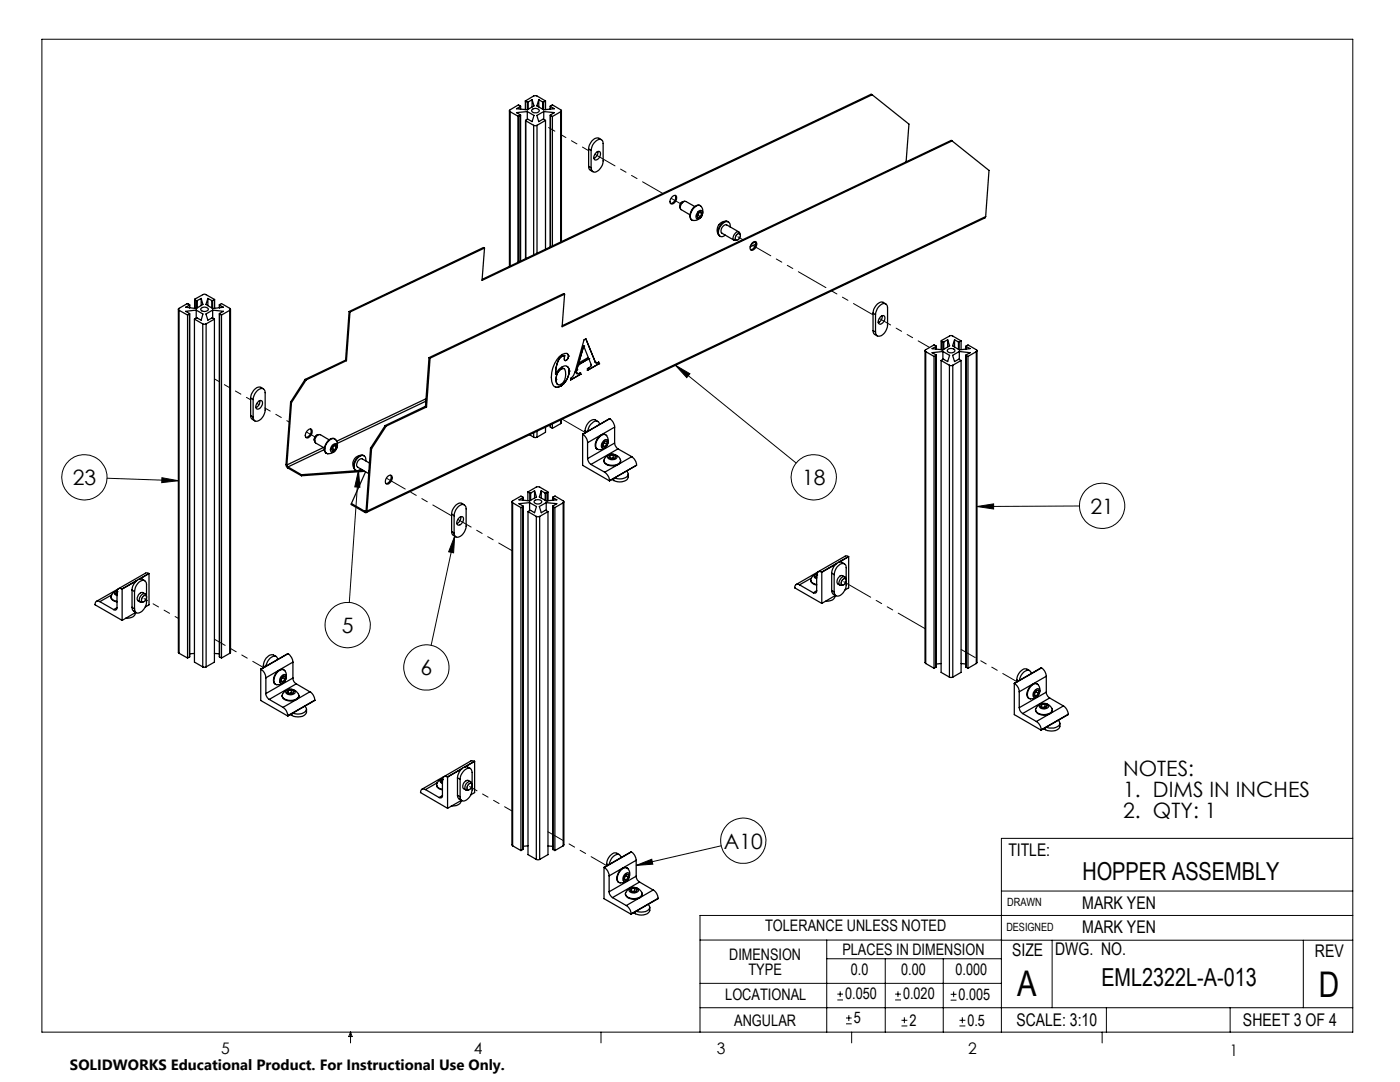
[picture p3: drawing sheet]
<svg xmlns="http://www.w3.org/2000/svg" width="279mm" height="216mm" viewBox="0 0 279 216" stroke-linecap="round" stroke-linejoin="round" font-family="sans-serif">
<g fill="none" stroke="#000" stroke-width=".2">
<path d="M8.4 7.8h261.6v198.2h-261.6zM134.8 72.9l2.9 1.7-.6 .8zM134.8 72.9l24.1 19.5M21.4 95.4l14.2 .5M32.3 95.3l3.3 .6-3.3 .4zM71.5 93.9l.3 3.3h-1zM71.5 93.9l-1.8 26.3M90.7 107l-.2 3.3-1-.2zM90.7 107l-4.7 21.8M195 101.1l3.3-.6v1.1zM215.4 101l-20.4 .1M127 172.7l3.1-1.2 .2 .9z"/>
<path d="M143.9 168.8l-16.9 3.9M199.8 177.8h70.2M270 167.3h-70.2v38.7M139.7 187.6h60.2M139.7 196.2h60.1M165 187.6v18.4M165 191.3h34.8M167.1 199.5h1.1M167.1 198.4h1.1M167.7 197.8v1.1M176.7 191.3v14.7M178.6 199.5h1.2"/>
<path d="M178.6 198.4h1.2M179.2 197.8v1.1M188.2 191.3v14.7M189.7 199.6h1.2M189.7 198.4h1.2M190.3 197.8v1.2M199.8 187.6h70.2M210 187.6v13.5M260.1 187.6v13.5M270 182.7h-130.3v23.3M70 206v2.1M70 206l.3 .8h-.7z"/>
<path d="M119.9 206v2.1M139.7 201.1h130.3M168.8 204.3h1.2M168.8 203.1h1.2M169.4 202.6v1.1M170 206v2.1M179.9 204.7h1.2M179.9 203.6h1.2M180.5 203v1.2M191.5 204.7h1.2M191.5 203.6h1.2M192.1 203v1.2"/>
<path d="M220 206v2.1M220.8 201.1v4.9M245.5 201.1v4.9"/>
<circle cx="16.9" cy="95.3" r="4.5"/>
<circle cx="162.4" cy="95.3" r="4.5"/>
<circle cx="219.9" cy="100.9" r="4.5"/>
<circle cx="69.4" cy="124.7" r="4.5"/>
<circle cx="85.1" cy="133.2" r="4.5"/>
<circle cx="148.3" cy="167.8" r="4.5"/>
</g>
<path d="M134.8 72.9l2.9 1.7-.6 .8zM195 101.1l3.3-.6v1.1zM90.7 107l-.2 3.3-1-.2zM32.3 95.3l3.3 .6-3.3 .4zM71.5 93.9l.3 3.3h-1zM127 172.7l3.1-1.3 .2 1z" fill="#000"/>
<g fill="none" stroke="#000" stroke-width=".25">
<path d="M106.2 19.9l.4 1.2-1.4 .8M106.2 19.9l-.8 .5M106.2 19.9v1.4M107.5 19.9l.8 .5M107.5 19.9l-.4 1.2 1.4 .8 2.1-.2-.7-.5M107.5 19.9v1.4M174.1 18.9l-77.9 37.1 .5-6.5M174.1 18.9l7.3 5.9-.6 7.5M174.1 18.9l-.3-.1-77.6 36.9M101.7 22.1v31.1M101.8 22.3l1.6 .9M101.8 22.3v30.8"/>
<path d="M103.4 23.2h.1M103.4 23.2v29.2M103.5 23.2v29.1M103.9 22.9l-.4 .3M103.9 21.2v.6M103.9 23v29.1M104.8 20.1l2-1 .4 .1 1.7 .9M104.8 20.1l.4 .3M104.8 20.1v1.8M104.9 24.1v27.5M104.9 24.1l1.6 .9M105.2 23.8l-.3 .3"/>
<path d="M105.2 22.3l1.4 .7-.4 1.3-1-.5M105.2 21.9l-2.1-.2 .8-.5-.4-.3-1.8 1v.3l.1 .1M105.2 20.4h.2M105.2 22.3l-2.1 .2 .8 .4M105.2 20.4v1.5M105.2 22.3v1.5M105.4 20.4v1.4M106.2 21.9l.7-.3a.58 .58 0 0 1 .7 .7l-.7 .2a.54 .54 0 0 1-.7-.6zM106.5 25h.7M106.5 25v25.9M107.2 25v25.6M108.3 20.4h.2"/>
<path d="M108.3 20.4v1.4M108.5 20.4v1.5M108.5 22.3l2.1 .2-.7 .5M108.5 22.3l-1.4 .7 .4 1.3 .8-.5 .6 .2M108.5 22.3v1.5M108.9 20.1l-.4 .3M108.9 24l-1.7 1M108.9 20.1v1.8M108.9 24v25.7M109.8 21.2v.6M109.8 23v26.3M109.9 21.2l.3-.3 1.8 1v.3l-.1 .1"/>
<path d="M109.9 23l.3 .2M109.9 21.2v.6M109.9 23v26.2M110.2 23.2v25.9M111.9 22.3l-1.7 .9M111.9 22.3v26M112 22.1v26.1M117.5 33.2l.1 .6 .7 .5M117.5 29.7l.5 .3M117.5 33.2l.5 .3M117.5 29.7v3.5M118 30a2.32 2.32 0 0 1 1.8-2.2 .69 .69 0 0 1 .6 .8v3.5a2.32 2.32 0 0 1-1.8 2.3 .83 .83 0 0 1-.6-.9"/>
<path d="M118 30v3.5M119 30.5a.51 .51 0 0 1 .8-.2 1.18 1.18 0 0 1-1.1 1.6 .94 .94 0 0 1 .3-1.4zM119.3 30.2v.3l-.2 .6-.6 .5M120 27.9a1.35 1.35 0 0 0-2.2 .7l-.3 1.1M134.1 39.4a.55 .55 0 0 1 .9-.2 1.1 1.1 0 0 1-1.1 1.4 .89 .89 0 0 1 .2-1.2zM134.8 39a1.2 1.2 0 0 1-1 1.6M190 28.1l-77.8 37.1 .5-6.5M190 28.1l7.4 5.9-.7 9.2M190 28.1l-.2-.1-77.6 37M38.8 59.8v1.7M38.9 59.8l.3 .2M38.9 59.8v1.7"/>
<path d="M39.2 60h.2M39.2 60v1.5M39.4 60v1.4M40.1 59.5l.4 1.2-1.3 .9-2.2-.3 .8-.4M40.1 59.5l-.7 .5M40.1 59.5v1.5M41.5 59.5l.8 .5M41.5 59.5l-.4 1.2 1.3 .9 2.2-.3-.8-.4M41.5 59.5v1.5M42.3 60h.1M42.3 60v1.4M42.4 60v1.5"/>
<path d="M42.8 59.8l-2.1-1.1-1.8 1.1M42.8 59.8l-.4 .2M42.8 59.8v1.7M96.7 49.5l-26.9 12.8M96.7 49.5l-.2-.1-26.8 12.8M112.7 58.7l-26.9 12.8M112.7 58.7l-.2-.1-26.9 12.8M136.7 40.1a1.02 1.02 0 0 0-.9 1.6M138.4 41.5a1.15 1.15 0 0 1 1.4-.4 1.71 1.71 0 0 1 .2 2.1 1.71 1.71 0 0 1-2 .7 1.78 1.78 0 0 1 .4-2.4zM138.6 41.2l-1.7-1a1.08 1.08 0 0 0-.9 1.6l1.7 1.1M139.1 43.1l.2 .4 .5-.3M139.3 43l-.2 .1"/>
<path d="M139.3 43l.5 .2M139.5 42.1l.2-.1 .4 .1a1.08 1.08 0 0 1-1.1 1.5 1.33 1.33 0 0 1 .5-1.5zM139.6 42.3l-.3 .7M139.6 42.3l.5 .3M139.8 41a1.49 1.49 0 0 0-1.9 1.2 1.21 1.21 0 0 0 .2 1.7M140.1 42.6l-.3 .6M140.1 42.6l-.3-.4-.5 .2-.2 .7M143.4 46.9l.3 .3M145 44.1a1.78 1.78 0 0 0-1.6 .9 1.78 1.78 0 0 0 0 1.9M145.4 44.3a1.55 1.55 0 0 0-2 1.3 1.33 1.33 0 0 0 0 1.3M145.7 45.3a.8 .8 0 0 0-.4-1.1 .8 .8 0 0 0-1 .4 1.82 1.82 0 0 0-.6 2.6 .95 .95 0 0 0 1-.3M147 46.9l.6-.3a.78 .78 0 0 1 0 .9 .78 .78 0 0 1-.8 .3v-.4z"/>
<path d="M147.5 46.3l-2.5-1.4a1.1 1.1 0 0 0-.9 1.6l2.4 1.4M147.7 46.8l-.1-.4a.78 .78 0 0 0-1.2 .7 .6 .6 0 0 0 .1 .8h.5M150.2 48.4l.5-.2a.93 .93 0 0 1-.2 1.6l-.5 .2a.82 .82 0 0 1 0-1.4zM150.7 48.2a1.21 1.21 0 0 1-.9 1.6M150.8 48.3l-.8 .3M150.8 48.7l-1.1 .5M196.7 43.2l-.1 .3-123.5 58.8M196.7 43.2l-123.5 58.8M35.6 61.7v68.5l.1 .2M35.7 61.9l1.7 1M35.7 61.9v68.5M37.4 62.9v68.4"/>
<path d="M37.8 60.9l-.4-.3-1.8 1 .1 .3M37.8 62.7l-.4 .2M37.8 60.9v.5M37.8 62.7v68.4M37.9 62.6l-.1 68.5M37.9 60.8v.6M38.8 63.7v68.4l1.7 1M38.8 63.7l1.7 .9M39.2 61.9l-2.2 .2 .8 .6M39.2 61.9l1.3 .8-.4 1.2-.8-.5-.5 .3M39.2 61.9v1.6M40.3 61.4l.8-.1 .5 .4a.89 .89 0 0 1-1.6 0z"/>
<path d="M40.5 64.6h.6M40.5 64.6v68.5M41.1 64.6v68.5M42.4 61.9l2.2 .2-.8 .6M42.4 61.9l-1.3 .8 .4 1.2 .9-.4M42.4 63.5l.4 .2M42.4 61.9v1.6M42.8 63.7l-1.7 .9M42.8 63.7v68.4l-1.7 1M43.8 62.6v68.5M43.8 60.8v.6M43.8 60.9v-.1l.4-.2 1.8 1-.1 .3"/>
<path d="M43.8 62.7l.4 .2M43.8 60.9v.5M43.8 62.7v68.4M44.2 62.9v68.4M45.9 61.9l-1.7 1M45.9 61.9v68.5M46 61.7v68.5l-.1 .2M50 79.4l.5 .3M50 79.4v3.5M50.5 79.7a2.32 2.32 0 0 1 1.8-2.2 .76 .76 0 0 1 .6 .9v3.4a2.32 2.32 0 0 1-1.8 2.3 .76 .76 0 0 1-.6-.9M50.5 79.7v3.5M51.9 79.9l-.3 .9-.6 .5"/>
<path d="M52.6 77.6a1.34 1.34 0 0 0-2.2 .7l-.4 1.1M60.9 75.7l.2 .1M60.9 75.7l-2.9 4.5M61.1 75.8l-2.9 4.5M69 71.9l.1 .1M69 71.9l-8.1 3.8M69.1 72l-8 3.8M69.7 62.2l.1 .1M69.7 62.2l-.7 9.7M69.8 62.3l-.7 9.7M85.1 79.6l-17.9 8.5M85.6 71.4l.2 .1"/>
<path d="M85.6 71.4l-.7 9.7M85.8 71.5l-.7 9.7M110.9 74.3v.4M110.9 74.3h.1M110.9 74.7h.1M110.9 75.7l.1 .6 .4 .4M110.9 75.7h.1M111.9 77l-.5 .3-.5-.1M111.9 77h.1M112 73.6a2.32 2.32 0 0 0-1.1 2.1M112 73.6a.53 .53 0 0 1 .7 .1 2.17 2.17 0 0 1-1.2 3.1M112 73.6h.1"/>
<path d="M112.2 71a3.9 3.9 0 0 0-1.3 3.3M112.2 71h.1M112.5 73.6h-.5M112.6 70.9l-.4 .1M112.6 70.9h.1M112.6 71v.8l.2 .2 .2-.1M113 71.9l-.2 .1M113 71.9h.1M113.2 73.1l.3 .4 .1 .5M113.3 70.7l.2 .3M113.5 71l-.2 .6-.3 .3M113.5 71l-.1-.3-.3-.2a2.21 2.21 0 0 0-2 1.3 5.5 5.5 0 0 0-.8 5 .94 .94 0 0 0 1.6 .2"/>
<path d="M113.5 71h.1M113.6 74a3.8 3.8 0 0 1-1.7 3M113.6 74l-.1-.5a1.14 1.14 0 0 0-2 .2l-.6 1M113.6 74h.1M115 74.3l.3 .3 .6-.2v.3M115 74.3l.1 .2M115 74.3h.1M115.1 73.8l-.1 .5M115.1 73.8h.1M115.4 72.8h.1M115.4 72.8l-.3 1M115.5 72.4h.1"/>
<path d="M115.9 74.7h.1M116.5 69h.1M116.5 69l-1 3.4M116.5 69l.9 2.3-1.9 1.1M117.5 71.6l.5 1.1a.77 .77 0 0 1-.8 .9v.3l2.3-1.3M117.5 71.6h.1M117.5 71.6l-2.1 1.2M118.8 72.3l-1.9-4.7-.3 .2-1.8 6.4a2.05 2.05 0 0 1-.9 1.3v.3l2-1.1M118.8 72.3l.3 .2 .4-.3v.4M118.8 72.3l.2 .1M118.8 72.3h.1M119.5 72.6h.1"/>
<path d="M174.2 66l.2 .6 .7 .4M174.2 62.5l.5 .3M174.2 66l.5 .3M174.2 62.5v3.5M174.7 62.8a2.24 2.24 0 0 1 1.8-2.2 .76 .76 0 0 1 .6 .8v3.5a2.24 2.24 0 0 1-1.8 2.2 .76 .76 0 0 1-.6-.8M174.7 62.8v3.5M175.7 63.2a.48 .48 0 0 1 .5-.2 .48 .48 0 0 1 .4 .3l-.2 .9a.71 .71 0 0 1-1 .4 1.07 1.07 0 0 1 .3-1.4zM176.1 63l-.2 .9-.6 .5M176.8 60.6l-.6-.3a1.96 1.96 0 0 0-2 2.2M184.6 70v62.3l.1 .1M184.7 70.2l1.7 .9M184.7 70.2v62.2"/>
<path d="M186.4 71.1v62.2M186.8 69.1v-.1l-.4-.2-1.7 1-.1 .2 .1 .2M186.8 70.9l-.4 .2M186.8 69.1l-.8 .5 2.2 .2M186.8 69.1v.5M186.8 70.9v62.2M186.8 69.1v.6M187.8 71.9l1.7 1M187.8 71.9v62.3l1.7 .9M187.9 68v1.8M187.9 68.1l.3 .1M187.9 68.1v1.7"/>
<path d="M188.2 70.1l1.3 .8-.4 1.2-.8-.4h-.1M188.2 70.1l-2.2 .3 .8 .4v.1M188.2 68.2h.1M188.2 71.7l-.4 .2M188.2 68.2v1.6M188.2 70.1v1.6M188.3 68.2v1.5M189.1 69.8l.7-.3a.62 .62 0 0 1 .8 .5 .86 .86 0 0 1-1.5 0zM189.1 67.8l.4 1.2-1.3 .8M189.1 67.8l-.8 .4M189.1 67.8v1.5M189.5 72.9h.6"/>
<path d="M189.5 72.9v62.2M190.1 72.9v62.2M190.5 67.8l.8 .4M190.5 67.8l-.4 1.2 1.4 .8M190.5 67.8v1.5M191.3 68.2h.1M191.3 68.2v1.5M191.4 71.7l.4 .2M191.4 68.2v1.6M191.5 70.1l2.1 .3-.8 .4v.1M191.5 70.1l-1.4 .8 .4 1.2 .9-.4M191.5 70.1v1.6"/>
<path d="M191.8 68l-2.1-1-1.8 1.1M191.8 71.9l-1.7 1M191.8 68l-.4 .2M191.8 68v1.7M191.8 71.9v62.3l-1.7 .9M192.8 70.9v62.2M192.8 69.1v.6M192.8 69.1v-.1l.4-.2 1.7 1 .1 .2-.2 .2M192.8 70.9l.4 .2M192.8 69.1l.8 .5-2.1 .2M192.8 69.1v.5M193.2 71.1v62.2"/>
<path d="M194.8 70.2l-1.6 .9M194.8 70.2v62.2M195 70v62.3l-.2 .1M50 82.9a1.04 1.04 0 0 0 .9 1.1M50 82.9l.5 .3M51.5 80.2a.51 .51 0 0 1 .8-.2 1.22 1.22 0 0 1-1 1.6 .94 .94 0 0 1 .2-1.4zM57.1 92.7v.3l.3 .4M57.1 92.7l.2 .1M57.3 92.8l.2 .4M57.4 93.4l2.7 1.5M57.5 93.2l2.6 1.5M57.5 93.2l-.1 .2"/>
<path d="M58 80.2l.2 .1M58 80.2l-.9 12.5M58.2 80.3l-.9 12.5M60.1 94.7v.2M61.2 86a.64 .64 0 0 1 1-.2 1.26 1.26 0 0 1-1 1.6 .84 .84 0 0 1 0-1.4zM62 85.6a1.19 1.19 0 0 1-1 1.7M63.7 86.7a.97 .97 0 0 0-.9 .5 .97 .97 0 0 0 .1 1M64.6 89.3l-7.3 3.5M64.7 89.7l-7.2 3.5M65.5 88.1a.93 .93 0 0 1 1.6-.2 1.73 1.73 0 0 1-.1 1.9 1.73 1.73 0 0 1-1.9 .6 1.82 1.82 0 0 1 .4-2.3zM65.7 87.8l-1.7-1.1a1.11 1.11 0 0 0-1 1.7l1.7 1M66.1 89.6l.3 .4 .4-.2"/>
<path d="M66.3 88.8a.56 .56 0 0 1 1 0 1.29 1.29 0 0 1-1.1 1.4 .9 .9 0 0 1 .1-1.4zM66.4 89.5l-.3 .1M66.4 89.5l.4 .3M66.8 87.6l-.1-.1a1.52 1.52 0 0 0-1.8 1.3 1.16 1.16 0 0 0 .3 1.7M67.1 89.1l-.2-.3-.5 .2-.3 .6M67.1 89.1l-.3 .7M67.1 89.1l-.5-.2-.2 .6M72.3 90.8a1.74 1.74 0 0 0-1.7 .9 1.74 1.74 0 0 0 .1 1.9M72.4 93.8l-12.3 .9M72.7 90.9a1.49 1.49 0 0 0-1.9 1.2 1.21 1.21 0 0 0 .2 1.7M72.8 94.1l-12.7 .8M73 94.2l-2.9 6.3"/>
<path d="M73 92a.79 .79 0 0 0-.3-1 .79 .79 0 0 0-1.1 .2 2.02 2.02 0 0 0-.7 2.6 .91 .91 0 0 0 1.1-.2M73.6 93.9v.4M73.7 92.4l-1.4-.8a1.06 1.06 0 0 0-.9 1.6l2.2 1.3M73.9 89.4l.3 .1M73.9 89.4l-.8 12.5M74.2 89.5l-1 12.5M76.9 84.9l.2 .1M76.9 84.9l-3 4.5M77.1 85l-2.9 4.5M77.3 95.1a.62 .62 0 0 1 .8-.2 1.16 1.16 0 0 1-1 1.7 1 1 0 0 1 .2-1.5zM78 94.8a1.22 1.22 0 0 1-1 1.7M84.9 81.1l.2 .1"/>
<path d="M84.9 81.1l-8 3.8M85 80l-17.7 8.5M85.1 81.2l-8 3.8M104.4 99.2v.6M105.3 98.2l1.7-1 .5-.1 1.8 1.1M105.3 98.2l.4 .2M105.3 98.2v1.7M105.7 86.7l.8 .5M105.7 98.4h.2M105.7 98.4v1.5M105.9 98.4v1.4M106.5 87.2h.7"/>
<path d="M106.5 86.4v.8M106.6 99.9l.8-.2a.54 .54 0 0 1 .7 .6l-.7 .3a.58 .58 0 0 1-.8-.7zM106.7 97.9l.4 1.3-1.4 .7-2.1-.2 .8-.4-.4-.3-1.8 1v.2l.1 .1M106.7 97.9l-.8 .5M106.7 97.9v1.5M107.2 86v1.2M108 97.9l.8 .5M108 97.9l-.4 1.3 1.4 .7 2.1-.2-.8-.4M108 97.9v1.5M108.8 98.4h.2M108.8 98.4v1.4M108.9 85.2v1.1l-1.7 .9"/>
<path d="M109 98.4v1.5M109.3 98.2l-.3 .2M109.3 98.2v1.7M109.8 84.8l.1 .4M109.9 85.2l.3 .3M109.9 84.8v.4M110.2 84.6v.9M110.3 99.2v.6M110.3 99.3v-.1l.5-.2 1.7 1v.2l-.1 .1M110.3 99.3v.5M111.9 84.5l-1.7 1M111.9 83.8v.7"/>
<path d="M112 83.7v.7l-.1 .1M116.3 86.6v6.3l5.3 3.1M116.3 86.6v.1M116.3 86.7a2.1 2.1 0 0 1 1 1.6M116.8 85.9v.5M116.8 85.9l.3 .2M117.3 91.5l.2 .6 .4 .6M117.3 88.3v3.2M117.9 92.7l2.8 1.5M119.3 84.1l-.5-.3a1.97 1.97 0 0 0-2 2.1M119.7 84.7a.78 .78 0 0 0-.7-.7 .78 .78 0 0 0-.8 .4 2.29 2.29 0 0 0-.9 1.6M119.8 87.1a.9 .9 0 0 1 1.1-.4 .9 .9 0 0 1 .5 1.1 1.62 1.62 0 0 1-.7 1.5 1.62 1.62 0 0 1-1.7 .2l-.1-.6a2.44 2.44 0 0 1 .9-1.8z"/>
<path d="M120.3 88.9l.4 .2M120.4 88l.3-.2a.45 .45 0 0 1 .5 0 .45 .45 0 0 1 .2 .5l-.3 .6a.68 .68 0 0 1-1 .4v-.8zM120.5 91.9a1.08 1.08 0 0 0 1.3 1 1.54 1.54 0 0 0 2.1-1M120.6 88.3l-.3 .5M120.6 88.1v.2M120.6 88.3l.5 .3M120.7 94.2a2.25 2.25 0 0 1 .9 1.7M120.8 91.3a1.74 1.74 0 0 1 1.7-.7 1.74 1.74 0 0 1 1.4 1.3 1.61 1.61 0 0 1-2.1 .9 .96 .96 0 0 1-1.1-.4 .96 .96 0 0 1 .1-1.1zM120.9 86.7a1.55 1.55 0 0 0-1.9 1.4 1.09 1.09 0 0 0 .2 1.5M121.1 88.6v-.5l-.4-.1-.4 .5v.6h.4M121.1 88.6l-.4 .5M121.3 90.9a1.17 1.17 0 0 1 1.9 .3 1.11 1.11 0 0 1-2-.1z"/>
<path d="M121.6 95.9v.1M121.7 83.5a2.25 2.25 0 0 1 1 1.7M121.7 90.9v.5M121.7 83.5l-5.4 3.2M121.7 83.5l-5.4 3.1M122.2 95.7l.3 .2M122.4 90.8l.5 .3-.2 .4-.7 .1-.5-.3 .2-.4M122.4 90.8l-.7 .1M122.4 91.3l-.6 .1M122.4 91.3l.2 .2M122.4 90.8v.5M122.5 95.5v.4"/>
<path d="M122.7 88.4l.1 .5 .5 .7M122.7 85.2l-5.4 3.1M122.7 85.2v3.2M122.7 88.4l-5.4 3.1M123.3 89.6l-5.4 3.1M123.3 89.6l2.8 1.5M125.1 94a.78 .78 0 0 1 .2 .9 .78 .78 0 0 1-.8 .5l-.8 .2-1-.2M125.4 94.6a1.2 1.2 0 0 1-1.3 1.5h-.8l-.8-.2M126.1 91.1a2.25 2.25 0 0 1 .9 1.7M126.1 91.1l-5.4 3.1M127 92.8l-5.4 3.2M127 92.8v.1"/>
<path d="M22.2 119.1v.1a1.17 1.17 0 0 0 1.2 .9M22.3 118.7l-2.4 1.4M23.4 117.9a.46 .46 0 0 0-.5 .3 .46 .46 0 0 0 .1 .5l.4 .2M23.4 118.1h.1M23.4 118.1l-.3 .4 .3 .1M23.4 118.1v3.1M23.4 117.9a1.42 1.42 0 0 0-1.2 1.4 1.51 1.51 0 0 0 1.2 .7M23.6 117.5l-4.3 2.5M24.3 117.5a.58 .58 0 0 0-.7 0 .58 .58 0 0 0-.2 .6M24.3 117.5h.1M24.4 117.5v6.3M26.4 117.7l.4 .3"/>
<path d="M26.4 117.7v3.5M26.8 118a2.32 2.32 0 0 1 1.8-2.2 .83 .83 0 0 1 .6 .9v2.4M26.8 118v3.5M27.2 115.9l-2.8 1.6M27.4 115.8l-3.1 1.7M28.6 119l.4-.2a.76 .76 0 0 1 .1 .9 .76 .76 0 0 1-.8 .4 .81 .81 0 0 1 .3-1.1zM28.9 115.9l-.5-.3a1.97 1.97 0 0 0-2 2.1M29 118.5l-.5-.2a1.09 1.09 0 0 0-.9 1.6l.4 .2M29.2 119l-.1-.4a1.01 1.01 0 0 0-1.1 .4 1.01 1.01 0 0 0 0 1.2l.5-.1M29.2 119.3a2.55 2.55 0 0 1-1.8 3 .76 .76 0 0 1-.6-.8M29.7 114.4l-.3-.1-.4 .1-5.4 3.1M29.7 114.4h.1"/>
<path d="M29.7 114.4l-2 1.2M29.7 114.4v6.3l-.7 .4M29.7 114.4l-1.8 1.1M70.1 100.5v.2l2.7 1.5M70.1 100.5l2.7 1.5M72.8 102v.2M73.1 101.9l-.1 .2-.2-.1M73.1 101.9l.1 .1M73.1 101.9l-.3 .1M73.2 102a.26 .26 0 0 1-.1 .3 .26 .26 0 0 1-.3-.1M90.1 106a1.04 1.04 0 0 0 .9 1.1M90.1 102.6l.5 .3"/>
<path d="M90.1 106l.5 .4M90.1 102.6v3.4M90.6 102.9a2.32 2.32 0 0 1 1.8-2.3 .83 .83 0 0 1 .6 .9v3.5a2.32 2.32 0 0 1-1.8 2.2 .76 .76 0 0 1-.6-.8M90.6 102.9v3.5M91.6 103.3a.49 .49 0 0 1 .5-.2 .49 .49 0 0 1 .4 .3l-.2 .9a.71 .71 0 0 1-1 .4 1.07 1.07 0 0 1 .3-1.4zM92 103.1l-.2 .9-.6 .5M92.7 100.8l-.6-.4a1.96 1.96 0 0 0-2 2.2M102.2 100.1v68.5l.1 .2M102.3 100.3l1.7 1M102.3 100.3v68.5M104 101.3v68.4M104.4 101l-.4 .3"/>
<path d="M104.4 101v68.5M105.4 102.1l1.6 .9M105.4 102.1v68.4l1.6 1M105.7 100.3l1.4 .8-.4 1.2-.8-.5-.5 .3M105.7 100.3l-2.1 .2 .8 .5M105.7 100.3v1.6M107 103h.7M107 103v68.5M107.7 103v68.5M109 100.3l2.1 .2-.8 .6M109 100.3l-1.4 .8 .4 1.2 .8-.5 .6 .3M109 100.3v1.6"/>
<path d="M109.4 102.1l-1.7 .9M109.4 102.1v68.4l-1.7 1M110.3 101v68.5M110.3 101.1l.4 .2M110.3 101.1v68.4M110.7 101.3v68.4M112.4 100.3l-1.7 1M112.4 100.3v68.5M112.5 100.1v68.5l-.1 .2M159.6 116.7a.59 .59 0 0 0-.7-.1 .59 .59 0 0 0-.3 .7l5.4 3.1M159.6 116.7l2.7 1.6M161.8 115.7v.1a1.19 1.19 0 0 0 1.2 .9"/>
<path d="M161.9 115.4l-2.3 1.3M163 115.5l-.3-.2a.47 .47 0 0 1-.1-.5 .47 .47 0 0 1 .4-.3 1.43 1.43 0 0 0-1.1 1.5 1.51 1.51 0 0 0 1.1 .6M163 114.7h.1M163 117.9a.42 .42 0 0 1-.2 .4 .42 .42 0 0 1-.5 0M163 114.7l-.2 .4 .2 .1M163 114.7v3.2M163 117.9l-.7 .4M164 114.2a.6 .6 0 0 0-.7-.1 .6 .6 0 0 0-.3 .6M164 114.2h.1M164 114.2v6.2M166 117.8a1.07 1.07 0 0 0 .8 1.1M166 114.4l.5 .3"/>
<path d="M166 117.8l.5 .3M166 114.4v3.4M166.5 114.7a2.24 2.24 0 0 1 1.8-2.3 .69 .69 0 0 1 .6 .9v2.4M166.5 114.7v3.4M166.7 118.9a1.49 1.49 0 0 1-2 1.1M166.7 118.8l-2.7 1.6M166.8 112.6l-2.8 1.6M167 112.4l-3 1.8M168.1 115.8a.47 .47 0 0 1 .8-.2l-.2 .8a.54 .54 0 0 1-.7 .3 .77 .77 0 0 1 .1-.9zM168.5 112.5l-.5-.3a1.84 1.84 0 0 0-2 1.8v.4M168.6 115.1l-.4-.2a1.1 1.1 0 0 0-1 1.6l.4 .3M168.9 115.9a2.55 2.55 0 0 1-1.8 3.1 .76 .76 0 0 1-.6-.9"/>
<path d="M168.9 115.6l-.2-.4a.78 .78 0 0 0-1.2 .7 .56 .56 0 0 0 .4 .9h.3M169.3 111.1l-.3-.2-.3 .1-9.8 5.6M169.3 111.1h.1M169.3 111.1l-1.9 1.1M169.4 111.1l-1.9 1M169.4 111.1v6.2l-.8 .4M19.9 120.1a.59 .59 0 0 0-.7-.1 .59 .59 0 0 0-.2 .7l5.4 3.1M19.9 120.1l2.8 1.5M23.4 121.2a.42 .42 0 0 1-.3 .5 .42 .42 0 0 1-.4-.1M23.4 121.2l-.7 .4M26.4 121.2a1.04 1.04 0 0 0 .8 1.1M26.4 121.2l.4 .3"/>
<path d="M27 122.2a1.44 1.44 0 0 1-1.9 1.1M27.1 122.2l-2.7 1.6M35.7 130.4l1.7 .9M37.8 131.1l-.4 .2M38.8 130.4l-.9 .1M40.5 133.1h.6M42.8 130.4l1 .1M43.8 131.1l.4 .2M45.9 130.4l-1.7 .9M52 133.5l.1 .1M52 133.5v6.3l5.4 3.1M52.1 133.6a2.02 2.02 0 0 1 1 1.7"/>
<path d="M52.6 132.9v.3M52.6 132.9l.3 .1M53.1 138.4a1.57 1.57 0 0 0 .6 1.2M53.1 135.3v3.1M53.7 139.6l2.8 1.5M55.1 131a1.28 1.28 0 0 0-2 .3l-.4 .8-.1 .8M55.4 131.6a.68 .68 0 0 0-.4-.7 .68 .68 0 0 0-.7 .2l-.9 .9-.3 .9M55.5 133.9a.91 .91 0 0 1 1.1-.2 .91 .91 0 0 1 .5 1 1.73 1.73 0 0 1-2.1 1.9 1.96 1.96 0 0 1 .5-2.7zM56.1 135.8l.3 .2M56.2 134.9a.51 .51 0 0 1 .8-.2 1.18 1.18 0 0 1-1 1.6 1.02 1.02 0 0 1 .2-1.4zM56.3 138.8a1.56 1.56 0 0 0 2.1 1 1.21 1.21 0 0 0 1.3-1M56.4 135.2l-.3 .5"/>
<path d="M56.4 135v.2M56.4 135.2l.5 .3M56.6 138.2a1.74 1.74 0 0 1 1.7-.6 1.74 1.74 0 0 1 1.4 1.2 2.01 2.01 0 0 1-3.3 .3v-.6zM56.7 133.7a1.08 1.08 0 0 0-1.5 .5 1.54 1.54 0 0 0-.2 2.4M56.9 135.5v-.6h-.5l-.3 .5v.6h.3M56.9 135.5l-.5 .5M57.1 137.9a1.11 1.11 0 0 1 1.8 .2 1.08 1.08 0 0 1-1.9-.1zM57.5 130.5a2.02 2.02 0 0 1 1 1.6M57.5 130.5l-5.4 3.1M57.5 130.5l-5.5 3M57.5 137.8v.5M58.1 137.7l.5 .3-.1 .4-.7 .1-.5-.3 .2-.4"/>
<path d="M58.1 137.7l-.6 .1M58.1 138.3h-.5M58.1 138.3l.3 .1M58.1 137.7v.6M58.5 135.3a1.33 1.33 0 0 0 .6 1.2M58.5 132.1l-5.4 3.2M58.5 132.1v3.2M58.5 135.3l-5.4 3.1M59.1 136.5l-5.4 3.1M59.1 136.5l2.7 1.5M61.8 138a2.02 2.02 0 0 1 1 1.7M61.8 138l-5.3 3.1"/>
<path d="M62.8 139.7l-5.4 3.1M62.8 139.7l-5.4 3.2M184.7 132.4l1.7 .9M186.8 133.1l-.4 .2M187.8 132.4l-1 .1M189.5 135.1h.6M191.8 132.4l1 .1M192.8 133.1l.4 .2M194.8 132.4l-1.6 .9M202.4 136.3l.1 .1M202.4 136.3v6.3l5.4 3.1M202.5 136.4a2.1 2.1 0 0 1 .9 1.6"/>
<path d="M202.9 135.7v.4M202.9 135.7l.4 .2M203.4 138v3.2M205.5 133.8a1.19 1.19 0 0 0-2 .3l-.4 .8-.2 .8M205.8 134.4a.71 .71 0 0 0-.4-.6 .71 .71 0 0 0-.8 .1l-.8 .9-.4 .9M205.9 136.8a.91 .91 0 0 1 1.1-.3 .91 .91 0 0 1 .5 1 1.75 1.75 0 0 1-2.1 1.9 1.86 1.86 0 0 1 .5-2.6zM206.4 138.6l.4 .3M206.6 137.7l.2-.2a.41 .41 0 0 1 .7 .3l-.1 .5a.78 .78 0 0 1-1.2 .7v-.8zM206.8 138l-.4 .5M206.8 137.8v.2M206.8 138l.5 .3M207 136.5a1.55 1.55 0 0 0-1.9 1.3 1.09 1.09 0 0 0 .3 1.6"/>
<path d="M207.3 138.3v-.5l-.5-.1-.4 .6v.5l.4 .1M207.3 138.3l-.5 .6M207.9 133.3a2.1 2.1 0 0 1 .9 1.6M207.9 133.3l-5.4 3.1M207.9 133.3l-5.5 3M208.8 138.1a1.57 1.57 0 0 0 .7 1.2M208.8 134.9l-5.4 3.1M208.8 134.9v3.2M208.8 138.1l-5.4 3.1M209.5 139.3l-5.4 3.1M209.5 139.3l2.7 1.6M56.5 141.1a2.1 2.1 0 0 1 .9 1.7"/>
<path d="M57.4 142.8v.1M57.9 142.6l.4 .2M58.3 142.4v.4M60.8 140.9a.69 .69 0 0 1 .4 .7 .69 .69 0 0 1-.5 .6l-1.2 .3-1-.2M61.2 141.5a1.35 1.35 0 0 1-1.7 1.6l-1.2-.3M84.9 157.6a.6 .6 0 0 0-.7-.1 .6 .6 0 0 0-.3 .7l5.4 3.1M84.9 157.6l2.7 1.5M87.1 156.6a1.12 1.12 0 0 0 1.2 1M87.2 156.2l-2.3 1.4M88.3 155.6h.1M88.3 158.7a.41 .41 0 0 1-.2 .5 .41 .41 0 0 1-.5-.1M88.3 155.6l-.2 .4 .2 .1"/>
<path d="M88.3 155.6v3.1M88.3 158.7l-.7 .4M88.3 155.4l-.2 .1a1.07 1.07 0 0 0-.8 1.6l1 .4M88.3 155.4l-.4 .2a.49 .49 0 0 0 .4 .8M89.3 155a.59 .59 0 0 0-.7 0 .59 .59 0 0 0-.3 .6M89.3 155h.1M89.3 155v6.3M91.3 158.7a1.13 1.13 0 0 0 .9 1.1M91.3 155.2l.5 .3M91.3 158.7l.5 .3M91.3 155.2v3.5M91.8 155.5a2.32 2.32 0 0 1 1.8-2.2 .76 .76 0 0 1 .6 .8v2.4"/>
<path d="M91.8 155.5v3.5M92 159.7a1.49 1.49 0 0 1-1.9 1.1M92.1 159.7l-2.8 1.6M92.1 153.4l-2.8 1.6M92.3 153.3l-3 1.7M93.6 156.5l.3-.2a.75 .75 0 0 1 .2 .9 .75 .75 0 0 1-.8 .4l-.1-.7zM93.9 153.4a1.37 1.37 0 0 0-2.2 .7l-.4 1.1M93.9 156a1 1 0 0 0-1.2-.1 1 1 0 0 0-.3 1.2v.2l.6 .3M94.2 156.5l-.3-.5a1.09 1.09 0 0 0-.9 1.7l.5-.1M94.2 156.8a2.57 2.57 0 0 1-1.8 3 .69 .69 0 0 1-.6-.8M94.7 151.9l-.7-.1-9.8 5.7M94.7 151.9h.1"/>
<path d="M94.7 151.9l-2 1.2M94.7 151.9l-1.8 1.1M94.7 151.9v6.3l-.8 .4M203.4 141.2a1.57 1.57 0 0 0 .7 1.2M204.1 142.4l2.7 1.6M206.7 141.6v.1a1.95 1.95 0 0 0 2.8 .7l.3-.2 .2-.6M206.8 144a2.1 2.1 0 0 1 1 1.6M207 141a1.75 1.75 0 0 1 3 .6 1.6 1.6 0 0 1-2.1 1 1.06 1.06 0 0 1-1.2-1.2zM207.5 140.7a1.17 1.17 0 0 1 1.8 .2 1.09 1.09 0 0 1-1.9 0zM207.8 145.6v.1M207.9 140.6v.5M208.3 145.4l.3 .2"/>
<path d="M208.5 140.5l.5 .3-.2 .4-.6 .1-.5-.3 .2-.4M208.5 140.5l-.6 .1M208.5 141.1h-.6M208.5 141.1l.2 .1M208.5 140.5v.6M208.6 145.2v.4M211.2 143.7a.69 .69 0 0 1 .3 .7 .69 .69 0 0 1-.5 .6 2.84 2.84 0 0 1-2.2 .1M211.5 144.3a1.32 1.32 0 0 1-1.7 1.6l-1.2-.3M212.2 140.9a2.1 2.1 0 0 1 1 1.6M212.2 140.9l-5.4 3.1M213.2 142.5l-5.4 3.1M213.2 142.5l-5.4 3.2"/>
<path d="M102.3 168.8l1.7 .9M104.4 169.5l-.4 .2M104.4 169.5h.1M105.4 168.8l-1 .1M107 171.5h.7M109.4 168.8l.9 .1M110.3 169.5l.4 .2M112.4 168.8l-1.7 .9M120.5 173.1v6.2l5.4 3.1M120.5 173.1h.1M120.6 173.1a2.1 2.1 0 0 1 1 1.7M121.1 172.4v.4"/>
<path d="M121.1 172.4l.3 .2M121.6 177.9a1.57 1.57 0 0 0 .6 1.2M121.6 174.8v3.1M122.2 179.1l2.8 1.6M123.6 170.5a1.19 1.19 0 0 0-1.9 .4l-.5 .7-.1 .8M124 171.1a.71 .71 0 0 0-.5-.6 .71 .71 0 0 0-.7 .1 2.53 2.53 0 0 0-1.2 1.9M124 173.5a.93 .93 0 0 1 1.1-.3 .93 .93 0 0 1 .6 1 1.72 1.72 0 0 1-2.2 1.9 1.92 1.92 0 0 1 .5-2.6zM124.6 175.3l.4 .3M124.7 174.4l.5-.3 .2 .1a1.09 1.09 0 0 1-.9 1.7 1.02 1.02 0 0 1 .2-1.5zM124.8 178.3v.1a1.95 1.95 0 0 0 2.9 .7l.4-.4 .1-.4M124.9 174.8l-.3 .4M124.9 174.5v.3"/>
<path d="M124.9 174.8l.5 .2M125.1 177.7a1.75 1.75 0 0 1 3.1 .6 1.95 1.95 0 0 1-2.9 .7 .77 .77 0 0 1-.2-1.3zM125.2 173.2a1.53 1.53 0 0 0-1.9 1.3 1.06 1.06 0 0 0 .2 1.6M125.4 175v-.5l-.4-.1-.4 .6v.5l.4 .1M125.4 175l-.4 .6M125.6 177.4a1.14 1.14 0 0 1 1.8 .3 1.06 1.06 0 0 1-1.8-.1zM126 170a2.02 2.02 0 0 1 1 1.7M126 170l-5.4 3.1M126 170l-5.5 3.1M126 177.3v.5M126.6 177.2l.5 .3-.1 .4-.7 .1-.5-.3 .2-.4M126.6 177.2l-.6 .1"/>
<path d="M126.6 177.8l-.5 .1M126.6 177.8l.3 .1M126.6 177.2v.6M127 174.8a1.33 1.33 0 0 0 .6 1.2M127 171.7l-5.4 3.1M127 171.7v3.1M127 174.8l-5.4 3.1M127.6 176l-5.4 3.1M127.6 176l2.8 1.6M130.4 177.6a2.02 2.02 0 0 1 .9 1.6M130.4 177.6l-5.4 3.1M131.3 179.2l-5.4 3.2"/>
<path d="M125 180.7a2.1 2.1 0 0 1 .9 1.7M125.9 182.4h.1M126.4 182.1l.4 .2M126.8 181.9v.4M129.3 180.4a.69 .69 0 0 1 .4 .7 .69 .69 0 0 1-.5 .6l-1.2 .3-1-.2M129.7 181a1.35 1.35 0 0 1-1.7 1.6l-1.2-.3"/>
</g>
<path d="M135.7 41.3l.1-.7 .6-.4M135.8 40.6l-1.9-1M147.3 47.3l.9 .5M147.8 47l-.2-.4a.85 .85 0 0 0-.7 1.3 .87 .87 0 0 0 .9-.9M62.7 87.9l.2-.7 .5-.5M62.9 87.2l-1.8-1M116.8 86.3l-4.6-2.7M29.3 119.1l-.2-.3a.85 .85 0 0 0-.7 1.3 .87 .87 0 0 0 .9-1M168.9 115.8l-.1-.4a.85 .85 0 0 0-.8 1.3 .87 .87 0 0 0 .9-.9M94.2 156.6l-.1-.3a.85 .85 0 0 0-.7 1.3 .87 .87 0 0 0 .8-1" fill="none" stroke="#000" stroke-width=".2" stroke-dasharray="6.3 1.3 1.3 1.3 1.3 1.3"/>
<path d="M132.3 38.6l-13.6-7.8" fill="none" stroke="#000" stroke-width=".2" stroke-dasharray="6.3 1.3 1.3 1.3 1.3 1.3" stroke-dashoffset="1.7"/>
<path d="M117.5 30.1l-8-4.7" fill="none" stroke="#000" stroke-width=".2" stroke-dasharray="6.3 1.3 1.3 1.3 1.3 1.3" stroke-dashoffset="4.9"/>
<path d="M77.1 95.4l13 7.5" fill="none" stroke="#000" stroke-width=".2" stroke-dasharray="6.3 1.3 1.3 1.3 1.3 1.3" stroke-dashoffset="2"/>
<path d="M91.4 103.6l10.8 6.3" fill="none" stroke="#000" stroke-width=".2" stroke-dasharray="6.3 1.3 1.3 1.3 1.3 1.3" stroke-dashoffset="3.3"/>
<path d="M57.7 84.2l-6.4-3.7" fill="none" stroke="#000" stroke-width=".2" stroke-dasharray="6.3 1.3 1.3 1.3 1.3 1.3" stroke-dashoffset="5.8"/>
<path d="M50 79.8l-7.2-4.2" fill="none" stroke="#000" stroke-width=".2" stroke-dasharray="6.3 1.3 1.3 1.3 1.3 1.3" stroke-dashoffset="5.4"/>
<path d="M52.6 133.2l-9.8-5.6" fill="none" stroke="#000" stroke-width=".2" stroke-dasharray="6.3 1.3 1.3 1.3 1.3 1.3" stroke-dashoffset="3.9"/>
<path d="M35.6 123.4l-6.8-4" fill="none" stroke="#000" stroke-width=".2" stroke-dasharray="6.3 1.3 1.3 1.3 1.3 1.3" stroke-dashoffset="5.6"/>
<path d="M149.9 48.8l24.3 14" fill="none" stroke="#000" stroke-width=".2" stroke-dasharray="6.3 1.3 1.3 1.3 1.3 1.3" stroke-dashoffset="1.8"/>
<path d="M175.5 63.5l10 5.8" fill="none" stroke="#000" stroke-width=".2" stroke-dasharray="6.3 1.3 1.3 1.3 1.3 1.3" stroke-dashoffset="3.7"/>
<path d="M121.1 172.7l-11.7-6.7" fill="none" stroke="#000" stroke-width=".2" stroke-dasharray="6.3 1.3 1.3 1.3 1.3 1.3" stroke-dashoffset="2.8"/>
<path d="M102.2 161.8l-8.5-4.9" fill="none" stroke="#000" stroke-width=".2" stroke-dasharray="6.3 1.3 1.3 1.3 1.3 1.3" stroke-dashoffset="4.6"/>
<path d="M202.9 136l-11.1-6.4" fill="none" stroke="#000" stroke-width=".2" stroke-dasharray="6.3 1.3 1.3 1.3 1.3 1.3" stroke-dashoffset="3.1"/>
<path d="M184.6 125.4l-16.2-9.3" fill="none" stroke="#000" stroke-width=".2" stroke-dasharray="6.3 1.3 1.3 1.3 1.3 1.3" stroke-dashoffset=".2"/>
<g font-size="7.1">
<text x="203" y="198.7">A</text>
<text x="263.2" y="198.9">D</text>
</g>
<g font-size="4.9">
<text x="216" y="175.7">HOPPER ASSEMBLY</text>
<text x="219.8" y="196.7">EML2322L-A-013</text>
</g>
<g font-size="4.2">
<text x="14.5" y="96.8">23</text>
<text x="160.1" y="96.8">18</text>
<text x="217.6" y="102.5">21</text>
<text x="68.2" y="126.3">5</text>
<text x="83.9" y="134.7">6</text>
<text x="224.2" y="154.8">NOTES:</text>
<text x="224.2" y="158.9">1. DIMS IN INCHES</text>
<text x="224.2" y="163.1">2. QTY: 1</text>
<text x="144.4" y="169.3">A10</text>
</g>
<g font-size="3.5">
<text x="201.2" y="170.7">TITLE:</text>
<text x="216" y="181.4">MARK YEN</text>
<text x="202" y="190.7">SIZE</text>
<text x="210.6" y="190.6">DWG. NO.</text>
<text x="216" y="186.2">MARK YEN</text>
<text x="262.4" y="190.9">REV</text>
<text x="202.9" y="204.6">SCALE: 3:10</text>
<text x="248.1" y="204.6">SHEET 3 OF 4</text>
</g>
<g font-size="3.2">
<text x="152.7" y="185.7">TOLERANCE UNLESS NOTED</text>
<text x="145.5" y="191.5">DIMENSION</text>
<text x="168.1" y="190.5">PLACES IN DIMENSION</text>
<text x="149.4" y="194.6">TYPE</text>
<text x="169.8" y="194.6">0.0</text>
<text x="179.8" y="194.6">0.00</text>
<text x="190.7" y="194.6">0.000</text>
<text x="144.7" y="199.6">LOCATIONAL</text>
<text x="168.7" y="199.4">0.050</text>
<text x="180.2" y="199.4">0.020</text>
<text x="191.3" y="199.5">0.005</text>
<text x="146.5" y="204.6">ANGULAR</text>
<text x="170.4" y="204.2">5</text>
<text x="181.5" y="204.6">2</text>
<text x="193.1" y="204.6">0.5</text>
<text x="44.2" y="210.4">5</text>
<text x="94.6" y="210.3">4</text>
<text x="143.1" y="210.4">3</text>
<text x="193.2" y="210.3">2</text>
<text x="245.4" y="210.6">1</text>
</g>
<text font-size="3" x="14" y="213.5">SOLIDWORKS Educational Product. For Instructional Use Only.</text>
<g font-size="2.3">
<text x="200.8" y="185.7">DESIGNED</text>
<text x="201" y="180.9">DRAWN</text>
</g>
</svg>
